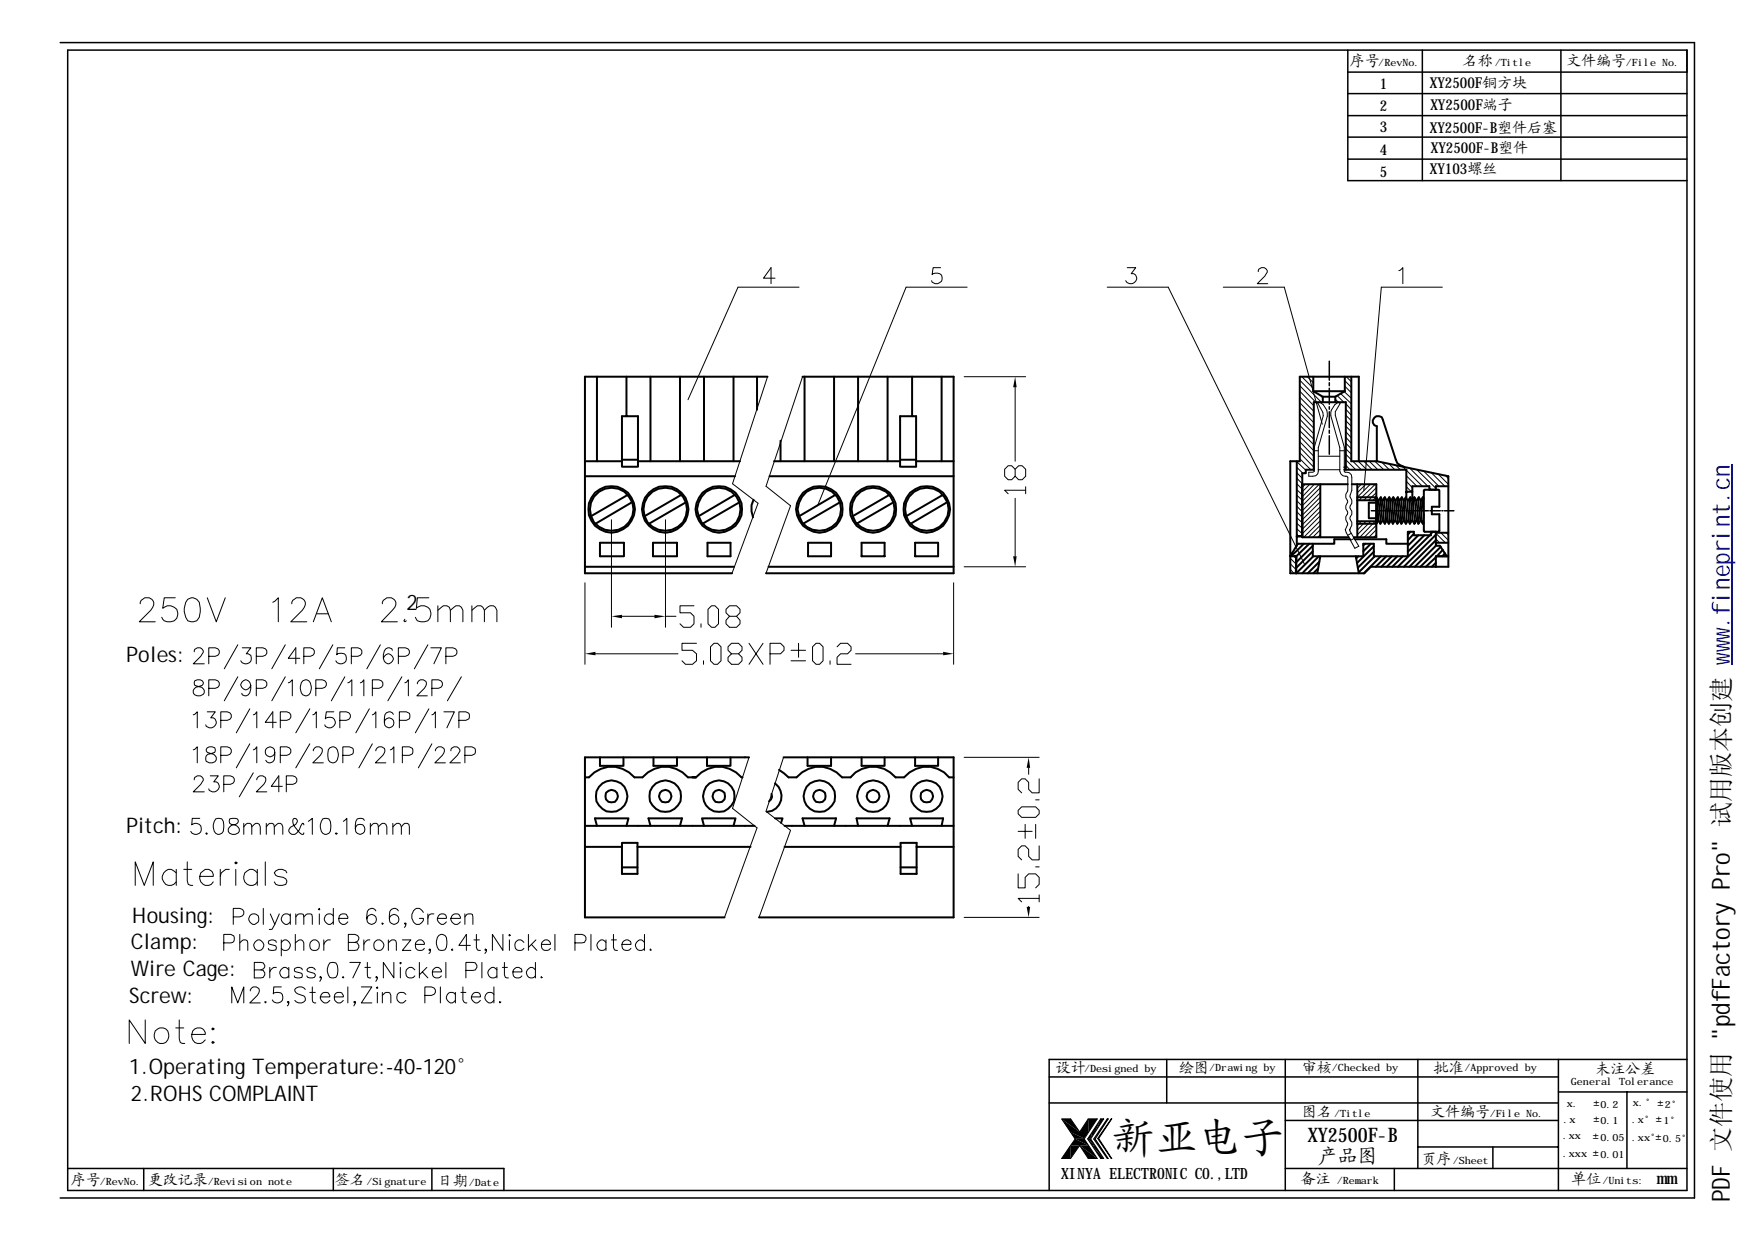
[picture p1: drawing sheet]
<svg xmlns="http://www.w3.org/2000/svg" width="297mm" height="210mm" viewBox="0 0 297 210" stroke-linecap="round" stroke-linejoin="round" font-family="sans-serif">
<g fill="none" stroke="#000" stroke-width=".17">
<path d="M131.2 47.1h-2l1.3-1.8v2.7M135.2 48.6h-10.3l-8.5 19.1M159.2 45.3h-1.3l-.1 1.2a1.17 1.17 0 0 1 1.6 .1 1.02 1.02 0 0 1-.3 1.2 1.02 1.02 0 0 1-1.3 0l-.1-.3M163.7 48.6h-10.3l-15 37M187.4 48.6h10.3l23.1 47M190.8 45.3h1.4l-.7 1a.85 .85 0 0 1 .9 .8 .85 .85 0 0 1-.8 .9 .91 .91 0 0 1-1.1-.5M207 48.6h10.4l6.4 23.2M213 46a.57 .57 0 0 1 .5-.7 .87 .87 0 0 1 1 .5v.3l-.4 .7-1.3 1.2h1.8M236.8 45.8l.2-.1 .4-.4v2.7M244.1 48.6h-10.3l-3 34.5M129.9 63.8l-5.9 18.1 4.3 3.3-4.4 11.8M135.8 63.8l-6.1 18.5 4.1 3.3-4.1 11.4"/>
<path d="M163.2 63.8h10.4M171.8 79.4l.6-.6h.6l.6 .6v1.2l-.6 .6h-.6l-.6-.6v-1.2l-.6-.6h-.6l-.6 .6v1.2l.6 .6h.6l.6-.6M171.8 65.5v12.6M219.5 79.1l1 1M219.5 78.2l1.5 1.4M220 77.7l1.9 1.8M220 76.6l2.4 2.5M220 75.7l2.4 2.5M220 74.8l2.4 2.4M220 73.8l2.4 2.5M220 72.9l2.4 2.4M220 72l2.4 2.4"/>
<path d="M220 71l2.4 2.4M220 70l2.4 2.5M220 69.1l2.4 2.5M220 68.2l2.4 2.4M220 67.2l2.4 2.4M220 66.2l2.4 2.5M220 65.3l2.7 2.8M220 64.4l3.6 3.7M220.3 63.8l2 1.9M221.3 63.8l1 1M222.2 63.8l.1 .1M222.4 76.3h.7"/>
<path d="M223 68.3l.4-.2a2.26 2.26 0 0 1 1.2 2.4l-1.5 5.3-.1 4.4-.3 .3-1.2 .1v-.7h.7l.2-.1v-4.1l1.6-5.3-.1-.6zM223.1 77.2h3.7M223.1 79.5h3.7M223.5 66.9l.4 .4M225.9 68.5l.6-.4 .4 .2-.9 1.4v.6l1.5 5.4v4.2h.2a.86 .86 0 0 1 1.1 .9v2.2l-.3 1a1.21 1.21 0 0 1 0 1.6v.3l.3 .6v.6l-.3 .6v.3a1.34 1.34 0 0 1 0 1.7l1.5 2.8-.7 .3-1.6-3.1 .4-1a1.21 1.21 0 0 1-.1-1.6l.1-.3-.1-.3a1.21 1.21 0 0 1 .1-1.6l-.3-.6v-.6l.3-.7v-2.2l-.1-.2a.96 .96 0 0 1-1.2-.8v-4l-1.6-5.4 .1-1zM226 67.6l.5 .5M226.3 67l1.1 1.1M226.8 76.3h.7M226.9 66.6l1.8 1.7M227.5 66.3l1.2 1.1M227.6 65.4l1.1 1.1M227.6 64.4l1.1 1.1"/>
<path d="M227.8 78.8l.7 .7M227.8 77.8l1.7 1.7M227.8 76.9l.9 .9M227.8 76l.9 .9M227.8 75l.9 1M227.8 74l.9 1M227.8 73.1l.9 1M227.8 72.2l.9 .9M227.8 71.2l.9 1M227.8 70.3l.9 .9M227.8 69.3l.9 1M227.8 68.3l.9 1.1"/>
<path d="M227.9 63.8l.8 .8M229 78.1l1.4 1.4M229.9 78.1l1.4 1.4M230.8 78.1l1.5 1.4M231.8 78.1l1.4 1.4M232.7 78.1l1.5 1.4M233.9 78.2l1.2 1.3M235.1 78.5l1 1M236.2 78.8l.8 .7M237.4 79l.5 .5M238 79.6l2.7 2.7M238.6 79.3l3.1 3"/>
<path d="M239.8 79.5l3.2 3.1M241 79.8l2.5 2.5M242.2 79.9l2.3 2.4M99 98.7v13.8M103.5 88v18.2M112.6 88v18.2M161.4 98.7v13.8M163.2 95.9h10.4M171.8 84.3v9.9M173.6 83h-3.6l.6 .6M173.6 82.4v1.2M218.4 96.4l.6 .6"/>
<path d="M218.4 95.4l1 1M218.4 94.5l1 1M219 94.2l.4 .4M219.5 90.4l.3 .4M219.5 88.6l.9 .8M219.5 87.6l.9 .9M219.5 86.6l.9 1M219.5 85.7l.9 .9M219.5 84.8l.9 .9M219.5 83.8l.9 .9M219.5 82.9l.9 .8M219.5 81.9l.9 .9"/>
<path d="M219.5 81l.9 .9M219.5 80l.9 1M220.9 82l-.5 .5M221.7 82l-1.3 1.2M222.4 82l-2 2.1M223.3 82l-2.9 2.9M223.5 82.6l-3.1 3M223.5 83.4l-3.1 3.1M223.5 84.2l-3.1 3M223.5 84.9l-3.1 3.1M223.5 85.8l-3.1 3M223.5 86.5l-3.1 3.1"/>
<path d="M223.5 87.3l-3.1 3.1-.9-.9M223.5 88.2l-2.8 2.7M223.5 88.9l-2.1 2M223.5 89.7l-1.3 1.2M223.5 90.5l-.5 .4M228.7 90.3l-.6 .3M229.2 91.1l-.6 .4M230.4 88.2l-.7 .8M230.4 82l-.7 .6M231.2 82l-1.5 1.4M231.3 88.2l-1.6 1.6M231.9 82l-2.2 2.3"/>
<path d="M232 88.2l-2.3 2.3M232.8 82l-2.7 2.7M232.8 88.2l-2.6 2.7M232.9 82.6l-2.1 2.1M232.9 83.4l-1.2 1.3M232.9 84.2l-.5 .5M232.9 88.9l-2 2M232.9 89.7l-1.2 1.2M232.9 90.5l-.4 .4M238 82.4l.9 .8M238 81.5l1 1.1M238 80.5l1.8 1.8"/>
<path d="M241.9 82.6l.4 .3M243 91.2l.6 .7M243 90.3l1.6 1.6M243.4 80.2l1.7 1.8M243.9 90.2l1.2 1.3M244.6 80.4l.5 .6M244.8 90.2l.3 .3M23.7 102.2a1.02 1.02 0 0 1 .8-1h.8a1.05 1.05 0 0 1 .6 1.6l-.4 .5-1.9 2h2.7M29.7 101.2h-1.9l-.3 1.8a1.47 1.47 0 0 1 2-.2 1.47 1.47 0 0 1 .4 1.9 1.48 1.48 0 0 1-2.5-.2M31.8 101.4a1.27 1.27 0 0 1 1.9 .6 3.5 3.5 0 0 1-.4 3.1l-.6 .2-.9-.2a3 3 0 0 1 0-3.7zM32.9 110.3a.57 .57 0 0 1 .5-.6 .87 .87 0 0 1 1 .5v.2l-.4 .7-1.3 1.3h1.9M33 115.2a.54 .54 0 0 0 .2 .9l.5 .2a.8 .8 0 0 1 .8 .4 .8 .8 0 0 1-.1 .8 1.1 1.1 0 0 1-1.7-.2 .88 .88 0 0 1 .8-1l.7-.3 .2-.5a.95 .95 0 0 0-1.4-.3z"/>
<path d="M35.1 101.2l1.5 4.1 1.5-4.1M35.3 111.1h1.1l.5-.2 .2-.3v-.4l-.2-.4-.5-.1h-1.1v2.7M35.3 116.5h1.1l.5-.2 .2-.3v-.4l-.2-.4-.5-.1h-1.1v2.7M40.2 109.1l-2.2 4.1M40.2 114.6l-2.2 4M41 109.7h1.4l-.7 1a.76 .76 0 0 1 .8 .9 .95 .95 0 0 1-.8 .8 .95 .95 0 0 1-.9-.5M42.3 120l-2.3 4.1M42.4 116a.81 .81 0 0 1-.9 .8 .81 .81 0 0 1-.6-1.1 .81 .81 0 0 1 1.1-.5 1.67 1.67 0 0 1-.3 2.6l-.7-.2-.1-.2M43.4 111.1h1.1l.4-.2 .3-.3v-.4l-.3-.4-.4-.1h-1.1v2.7M43.4 116.5h1.1l.4-.2 .3-.3v-.4l-.3-.4-.4-.1h-1.1v2.7M46.2 102l.9-.8v4.1M48.3 109.1l-2.3 4.1"/>
<path d="M48.3 114.6l-2.3 4M48.8 115.6l.3-.1 .4-.4v2.7M49.4 102.2a1.02 1.02 0 0 1 .8-1h.7a1.05 1.05 0 0 1 .6 1.6l-.3 .5-2 2h2.7M50.7 111.4h-1.9l1.3-1.7v2.7M51.3 115.2a.81 .81 0 0 1 1.2 .4 1.7 1.7 0 0 1-.6 2.2h-.2a1.26 1.26 0 0 1-.9-1.5l.2-.7zM51.4 111.1h1.1l.4-.2 .3-.3v-.4l-.3-.4-.4-.1h-1.1v2.7M52.4 120l-2.3 4.1M53 105.3l1.6-4.1 1.5 4.1M53.5 116.5h1.1l.4-.2 .2-.3v-.4l-.2-.4-.4-.1h-1.1v2.7M53.6 103.9h2M56.3 109.1l-2.3 4.1M58.4 109.7h-1.3l-.1 1.1a.94 .94 0 0 1 1.4 0 .94 .94 0 0 1-.1 1.4 .97 .97 0 0 1-1.5-.3"/>
<path d="M58.4 114.6l-2.3 4M58.9 115.6l.2-.1 .4-.4v2.7M59.5 111.1h1.1l.4-.2 .2-.3v-.4l-.2-.4-.4-.1h-1.1v2.7M61 115.6l.2-.1 .4-.4v2.7M62.5 120l-2.3 4.1M63 116.5h1.1l.4-.2 .3-.3v-.4l-.3-.4-.4-.1h-1.1v2.7M64.4 109.1l-2.3 4.1M64.7 102.2a1.02 1.02 0 0 1 .8-1h.7a1.05 1.05 0 0 1 .6 1.6l-2.3 2.5h2.8M66.4 110.1l-.1-.3a.81 .81 0 0 0-1.2 .4 1.56 1.56 0 0 0 .5 2.2 .83 .83 0 0 0 .9-.8 .83 .83 0 0 0-.7-.9 .83 .83 0 0 0-.9 .7M67.4 111.1h1.2l.4-.2 .3-.3v-.4l-.3-.4-.4-.1h-1.2v2.7M68 114.6l-2.4 4M68.5 104.8l-.1 .3 .1 .2 .3-.2"/>
<path d="M68.5 115.6l.3-.1 .3-.4v2.7M70.6 115.8v-.2a.87 .87 0 0 1 1.1-.5 .64 .64 0 0 1 .4 1l-.3 .4-1.2 1.3h1.7M72.4 109.1l-2.3 4.1M72.6 101.2h-2l-.1 1.8a1.41 1.41 0 0 1 2.4 .4 1.41 1.41 0 0 1-1.7 1.9l-.6-.2-.3-.6M72.6 120l-2.3 4.1M72.9 109.7h1.8l-1.3 2.7M73.1 116.5h1.1l.4-.2 .3-.3v-.4l-.3-.4-.4-.1h-1.1v2.7M74.1 103.3l.9-.8h.6l.5 .3 .1 .5v2M74.1 102.5v2.8M75.5 111.1h1.2l.4-.2 .2-.3v-.4l-.2-.4-.4-.1h-1.2v2.7M76.2 103.3l1-.8h.6l.3 .3 .2 .5v2M78.1 114.6l-2.4 4"/>
<path d="M79.9 103.3l.9-.8h.6l.3 .3 .3 .5v2M79.9 102.5v2.8M82 103.3l.9-.8h.6l.3 .3 .3 .5v2M100.8 110.7h14M105.3 104.3h5.5M112.6 104.3h1.8M117.5 102.5h-2.4v1.2h1.8l.6 .6v1.3l-.6 .6h-1.2l-.6-.6M117.9 108.9h-2.5v1.2h1.8l.7 .6v1.2l-.7 .6h-1.2l-.6-.6M118.6 105.6v.6M119.1 111.9v.6M120.3 109.5l.5-.6h.6l.6 .6v2.4l-.6 .6h-.6l-.5-.6zM120.4 102.5h.6l.6 .6v2.5l-.6 .6h-.6l-.6-.6v-2.5z"/>
<path d="M123.5 104.3l-.6-.6v-.6l.6-.6h1.2l.6 .6v.6l-.6 .6h-1.2l-.6 .7v.6l.6 .6h1.2l.6-.6v-.6l-.6-.7M123.8 110.7l-.6-.6v-.6l.6-.6h1.2l.6 .6v.6l-.6 .6h-1.2l-.6 .6v.6l.6 .6h1.2l.6-.6v-.6l-.6-.6M126.8 108.9l2.3 3.6M129.1 108.9l-2.3 3.6M130.3 110.7h1.8l.6-.6v-.6l-.6-.6h-1.8v3.6M133.9 111.9h2.4M133.9 110.1h2.4M135.2 108.9v2.4M137.5 109.5l.6-.6h.6l.6 .6v2.4l-.6 .6h-.6l-.6-.6zM140.5 111.9v.6M141.7 109.5l.6-.6h1.2l.5 .6v.6l-.5 .6h-1.2l-.6 .6v1.2h2.3M144.8 110.7h14.8"/>
<path d="M32.7 121l.3-.1 .4-.4v2.7M32.7 126.9l.3-.1 .4-.4v2.7M32.9 132a.57 .57 0 0 1 .5-.7 .87 .87 0 0 1 1 .5v.3l-.4 .7-1.3 1.2h1.9M33.8 138.5h-1.3v1.1a.95 .95 0 0 1 1.4 .1 .95 .95 0 0 1-.2 1.4 .95 .95 0 0 1-1.4-.4M35.1 126.6l-.2 .5a1.87 1.87 0 0 0 1.3 .6 .75 .75 0 0 1 .2 1.3 1.01 1.01 0 0 1-1.6-.4 .76 .76 0 0 1 .8-1l.5-.2a.54 .54 0 0 0 .3-.8l-.5-.2h-.5zM35.1 120.5h1.3l-.7 1a.85 .85 0 0 1 .9 .8 .85 .85 0 0 1-.8 .9 .87 .87 0 0 1-1-.5M35.6 131.3h1.3l-.7 1a.85 .85 0 0 1 .9 .8 .85 .85 0 0 1-.7 .9 .87 .87 0 0 1-1.1-.5M36.5 138.6l.4-.1 .6 .1a2.34 2.34 0 0 1 0 2.5 .81 .81 0 0 1-1.2-.4 2.05 2.05 0 0 1 .2-2.1zM37.4 121.9h1.1l.4-.1 .2-.4v-.4l-.2-.3-.4-.2h-1.1v2.7M37.4 127.9h1.1l.4-.2 .2-.3v-.5l-.2-.3-.4-.2h-1.1v2.7M37.9 132.8h1.1l.4-.2 .3-.3v-.5l-.3-.3-.4-.2h-1.1v2.7M38.9 138.6a.65 .65 0 0 0 .2 .9 1.17 1.17 0 0 1 1.4 1.2 1.07 1.07 0 0 1-1.9 0 1.11 1.11 0 0 1 1.3-1.2 .54 .54 0 0 0 .4-.3 .54 .54 0 0 0-.1-.6l-.4-.1z"/>
<path d="M41.3 140l.6-.6h.4l.2 .1 .1 1.7M41.3 139.4v1.8M42.3 125.9l-2.3 4.1M42.6 140l.7-.6h.3l.3 .1 .2 .5v1.2M42.9 121l.2-.1 .4-.4v2.7M42.9 126.9l.2-.1 .4-.4v2.7M42.9 130.8l-2.4 4.1M43.5 132v-.2a.87 .87 0 0 1 1-.5 .64 .64 0 0 1 .4 1l-.3 .5-1.2 1.2h1.8M45.1 140l.6-.6h.4l.2 .1 .1 1.7M45.1 139.4v1.8M46.4 140l.7-.6h.3l.3 .1 .2 .5v1.2M46.5 127.4a.81 .81 0 0 1-1.2 .6 .81 .81 0 0 1-.2-1.3 .81 .81 0 0 1 1.3 .1 2.75 2.75 0 0 1-.2 2.2l-.7 .1-.3-.1-.2-.3"/>
<path d="M46.8 122.3h-1.9l1.3-1.8v2.7M47.4 121.9h1.1l.5-.1 .2-.4v-.4l-.2-.3-.5-.2h-1.1v2.7M47.4 127.9h1.1l.5-.2 .2-.3v-.5l-.2-.3-.5-.2h-1.1v2.7M47.8 133.1h-1.9l1.3-1.8v2.7M48.5 132.8h1.1l.4-.2 .2-.3v-.5l-.2-.3-.4-.2h-1.1v2.7M51.4 139.6l-.1-.2h-.1l-.3 .4a2.2 2.2 0 0 1-1 1.4 .87 .87 0 0 1-1-.5v-.2l.2-.4 1-.6a.56 .56 0 0 0 .2-.5 .56 .56 0 0 0-.4-.5l-.3 .1a1.33 1.33 0 0 0 .3 1.4l1.2 1.2h.2l.1-.2M52.2 139l.7-.5v2.7M52.4 125.9l-2.3 4.1M52.9 121l.3-.1 .3-.4v2.7M53 127.1v-.2a.87 .87 0 0 1 1-.5 .64 .64 0 0 1 .5 1l-.3 .5-1.3 1.2h1.8M54.6 138.6l.4-.1 .7 .1a2.34 2.34 0 0 1 0 2.5 .81 .81 0 0 1-1.3-.4 2.05 2.05 0 0 1 .2-2.1zM55.8 126.6a.81 .81 0 0 1 1.3 .3 1.7 1.7 0 0 1-.6 2.2l-.7-.1a2.21 2.21 0 0 1 0-2.4z"/>
<path d="M56.5 120.5h-1.3l-.1 1.2a.97 .97 0 0 1 1.4-.1 .97 .97 0 0 1 0 1.4 .97 .97 0 0 1-1.4 0l-.1-.3M57.5 121.9h1.1l.4-.1 .3-.4v-.4l-.3-.3-.4-.2h-1.1v2.7M58 127.9h1.1l.4-.2a.74 .74 0 0 0 .2-1l-.6-.3h-1.1v2.7M58.1 139l.6-.5v2.7M61.7 138.9a.82 .82 0 0 0-1.5 .1l-.1 .6 .1 1.2a.82 .82 0 0 0 1.3 .2 .82 .82 0 0 0 0-1.2 .82 .82 0 0 0-1.3 .2l-.1 .3M62.7 140l.6-.6h.4l.3 .1v1.7M62.7 139.4v1.8M63 121l.3-.1 .3-.4v2.7M63 125.9l-2.3 4.1M63.6 127.1v-.2a.87 .87 0 0 1 1-.5 .64 .64 0 0 1 .5 1l-.3 .5-1.3 1.2h1.8M64 140l.7-.6h.4l.2 .1 .2 .5v1.2M66.1 126.9l.2-.1 .4-.4v2.7"/>
<path d="M66.5 140l.7-.6h.3l.3 .1 .1 .5v1.2M66.5 139.4v1.8M66.6 120.9l-.2-.2a.82 .82 0 0 0-1.3 .3v.7v1.1a.81 .81 0 0 0 1.3 .2 .81 .81 0 0 0-.2-1.3 .81 .81 0 0 0-1.1 .6M67.6 121.9h1.2l.3-.1a.74 .74 0 0 0 .2-1.1l-.5-.2h-1.2v2.7M67.9 140l.6-.6h.4l.3 .1 .1 1.7M68.1 127.9h1.2l.3-.2a.74 .74 0 0 0 .2-1l-.5-.3h-1.2v2.7M73.1 121l.2-.1 .4-.4v2.7M73.1 125.9l-2.3 4.1M73.7 127.1v-.2a.87 .87 0 0 1 1-.5 .64 .64 0 0 1 .4 1l-.2 .5-1.3 1.2h1.8M75.1 120.5h1.8l-1.3 2.7M76.3 127.1a.57 .57 0 0 1 .5-.7 .87 .87 0 0 1 1 .5v.3l-.4 .7-1.3 1.2h1.8M77.7 121.9h1.2l.3-.1a.74 .74 0 0 0 .2-1.1l-.5-.2h-1.2v2.7"/>
<path d="M78.7 127.9h1.2l.3-.2a.74 .74 0 0 0 .2-1l-.5-.3h-1.2v2.7M126.8 128.2l-2.8 8.6 4.1 3.3-5.5 15.2M132.6 128.2l-2.9 9.1 4.1 3.3-5.3 14.7M163.2 128.2h12.7M172.9 136.6h2.4l.6 .6v.6l-.6 .6h-2.4l-.6-.6v-.6zM173.5 139.5v2.4M174.1 130v1.1M175.3 139.5v2.4M175.3 135.4h.6M175.9 131.8v2.4h-1.2l-.6-.6v-1.2l-.6-.6h-.6l-.6 .6v1.2l.6 .6M22.9 149.9v-4l1.5 4 1.5-4v4M29.8 147.8a1.34 1.34 0 0 0-2-.1 1.34 1.34 0 0 0 .3 2 1.29 1.29 0 0 0 1.7-.4"/>
<path d="M29.8 147.2v2.7M31.1 147.2h1.4M31.7 145.9v3.2l.2 .6 .7 .2M33.8 148.4h2.3a1.03 1.03 0 0 0-.5-1.1 1.03 1.03 0 0 0-1.2 .1 1.29 1.29 0 0 0-.3 2 1.29 1.29 0 0 0 2-.1M35 141l-.2 .1 .2 .1 .1-.1M37.3 147.2v2.7M37.9 159.6l1.5-.1a.76 .76 0 0 0 .3-.8 .76 .76 0 0 0-.6-.5h-1.2v2.7M38.8 147.2a1.44 1.44 0 0 0-1.5 1.2M39.5 155.2h1.1l.4-.2 .3-.3v-.4l-.3-.4-.4-.1h-1.1v2.7M39.9 145.9l.3 .2-.3 .1-.2-.1zM39.9 147.2v2.7M40.6 159.6l.6-.5h.4l.3 .2v1.6"/>
<path d="M40.6 158.2v2.7M43.5 147.8a1.23 1.23 0 0 0-1.3-.6 1.23 1.23 0 0 0-.9 1.2 1.25 1.25 0 0 0 .7 1.4 1.25 1.25 0 0 0 1.5-.5M43.5 147.2v2.7M44.6 153.8v2.7M44.9 145.9v4M45.7 154.7l.8 1.8 .8-1.8M46.5 156.5l-.5 .8h-.4M46.8 159.5a.74 .74 0 0 0-.7-.4 .74 .74 0 0 0-.7 .4l.1 .3 .9 .2a.48 .48 0 0 1 .3 .8l-.8 .1-.4-.1-.1-.3M47.6 159.5a.85 .85 0 0 1 1.2-.2 .85 .85 0 0 1 .2 1.2 .82 .82 0 0 1-1.4 0M47.6 159.1v2.7M48.5 147.8a1.2 1.2 0 0 0-2.1 0l.3 .4 1.2 .3 .5 .3 .1 .3-.1 .6-.6 .2h-.6l-.5-.2-.3-.4M49.1 155a.86 .86 0 0 0-1.1-.1 .86 .86 0 0 0-.3 1.1 .86 .86 0 0 0 1.2 .3l.2-.2"/>
<path d="M49.1 154.7v1.8M50 159.6l.7-.5h.3l.3 .2 .1 .3v1.3M50 158.2v2.7M50.1 155.2l.3-.4 .3-.1 .6 .1 .1 1.7M50.1 154.7v1.8M51.4 155.2a1.02 1.02 0 0 1 1.4-.4l.1 1.7M52.8 159.3a.88 .88 0 0 1 1.2 .4 .88 .88 0 0 1-.5 1.2 .88 .88 0 0 1-1.1-.5 .88 .88 0 0 1 .4-1.1zM53.9 153.9l.1-.1 .1 .1-.1 .1zM54 154.7v1.8M54.8 159.1v1.8M55.9 159.1a1.03 1.03 0 0 0-1.1 .8M56.4 155a.86 .86 0 0 0-1.2-.1 .86 .86 0 0 0-.2 1.1 .86 .86 0 0 0 1.2 .3l.2-.2"/>
<path d="M56.4 153.8v2.7M56.9 141l-.1 .1 .1 .1 .2-.1M57.3 155.5h1.6a.75 .75 0 0 0-1-.8 .88 .88 0 0 0-.5 1.3 .88 .88 0 0 0 1.5 .1M59 159.5h1.1l.4-.1 .2-.5-.1-.5-.5-.2h-1.1v2.7h1.1a.71 .71 0 0 0 .6-.5 .71 .71 0 0 0-.2-.8l-.4-.1M61.6 159.1v1.8M62.6 159.1a1.02 1.02 0 0 0-1 .8M63.4 159.5a.89 .89 0 0 1 1.3-.1 .89 .89 0 0 1 0 1.3 .89 .89 0 0 1-1.3-.2l-.1-.4zM63.6 154.2l-.2-.3a.82 .82 0 0 0-1.2 .4l-.1 .7 .1 1.1a.81 .81 0 0 0 1.3 .1 .81 .81 0 0 0-.2-1.3 .81 .81 0 0 0-1.2 .6M64.7 156.2l-.1 .1 .1 .2 .2-.2M65.7 159.6l.6-.5h.4l.3 .2 .1 1.6M65.7 159.1v1.8M67.4 154.2l-.1-.3a.82 .82 0 0 0-1.3 .4l-.1 .7 .1 1.1a.81 .81 0 0 0 1.3 .1 .81 .81 0 0 0-.2-1.3 .81 .81 0 0 0-1.2 .6"/>
<path d="M68.1 159.1h1.4l-1.4 1.8h1.4M68.7 156.3l-.1 .2-.2-.2 .2-.1a.55 .55 0 0 1-.2 .8M70.3 159.9h1.5a.76 .76 0 0 0-.7-.8 .76 .76 0 0 0-.8 .8 .84 .84 0 0 0 .5 1 .84 .84 0 0 0 1-.4M71.7 154.4a.91 .91 0 0 0-.9-.7 .91 .91 0 0 0-.9 .7 1.61 1.61 0 0 0 .6 2.1 1.01 1.01 0 0 0 1.2-1h-.7M72.4 154.7v1.8M73.4 154.7a.76 .76 0 0 0-1 .8M74 155.5h1.6a.72 .72 0 0 0-.5-.8 .72 .72 0 0 0-.9 .3 .85 .85 0 0 0 .2 1.2 .85 .85 0 0 0 1.2-.1M74.3 158.3a.82 .82 0 0 1 1.3 .4 2.75 2.75 0 0 1-.3 2.1 .9 .9 0 0 1-1.3-.4 1.93 1.93 0 0 1 .3-2.1zM76.3 155.5h1.6a.75 .75 0 0 0-.9-.8 .88 .88 0 0 0-.5 1.3 .88 .88 0 0 0 1.4 .1M78.7 155.2l.3-.4 .3-.1 .7 .1v1.7M78.7 154.7v1.8M80.2 159.1h.9"/>
<path d="M80.6 158.2v2.2l.2 .4 .5 .1M85.1 158.2v2.7l-1.8-2.7v2.7M86.2 158.2l.2 .1-.2 .1-.1-.1zM86.2 159.1v1.8M88.7 159.5a.88 .88 0 0 0-1.6 .2 .88 .88 0 0 0 1.1 1.2l.5-.4M89.4 158.2v2.7M89.9 159.9l1 1M90.7 159.1l-1.3 1.3M91.6 159.9h1.6a.76 .76 0 0 0-.8-.8 .76 .76 0 0 0-.8 .8 .84 .84 0 0 0 .5 1 .84 .84 0 0 0 1.1-.4M93.9 158.2v2.7M97.3 159.6h1.2a.72 .72 0 0 0 .6-.4 .72 .72 0 0 0-.1-.8l-.5-.2h-1.2v2.7M100 158.2v2.7"/>
<path d="M102.6 159.5a.85 .85 0 0 0-1.2-.2 .85 .85 0 0 0-.2 1.2 .82 .82 0 0 0 1.4 0M102.6 159.1v1.8M103.5 159.1h.8M103.8 158.2v2.2l.2 .4 .5 .1M105.3 159.9h1.5a.76 .76 0 0 0-.8-.8 .76 .76 0 0 0-.7 .8 .84 .84 0 0 0 .4 1 .84 .84 0 0 0 1.1-.4M109.1 159.5a.85 .85 0 0 0-1.2-.2 .85 .85 0 0 0-.2 1.2 .82 .82 0 0 0 1.4 0M109.1 158.2v2.7M163.2 155.3h12.7M172.3 147.9v2.4h1.2v-1.8l.6-.6h1.2l.6 .6v1.2l-.6 .6M172.3 140.7h2.4M174.1 153.4v.1M175.3 146.7h.6"/>
<path d="M175.9 152.1h-3.6l.6 .6M175.9 143.2v2.4h-1.2l-.6-.6v-1.2l-.6-.6h-.6l-.6 .6v1.2l.6 .6M175.9 151.5v1.2M24.6 172.6v4l-2.7-4v4M29.7 174h1.4M30.3 172.6v3.3l.2 .6 .3 .1h.5M32.5 175.1h2.2a1.18 1.18 0 0 0-1.4-1.2 1.18 1.18 0 0 0-.8 1.6 1.22 1.22 0 0 0 .9 1.1 1.22 1.22 0 0 0 1.3-.6M35.8 174.2l.2-.2 .3 .2-.3 .1zM35.8 176.5l.2-.2 .3 .2-.3 .1zM39.2 169.8v-2.7l1 2.7 1.1-2.7v2.7M42.4 167.7v-.1a.87 .87 0 0 1 1-.5 .64 .64 0 0 1 .4 1l-.3 .4-1.2 1.3h1.8M43 164.2h1.1l.5-.3a.62 .62 0 0 0 0-.9l-1.6-.1v2.6h1.1a.71 .71 0 0 0 .7-.4 .71 .71 0 0 0-.2-.8l-.5-.1"/>
<path d="M44.9 169.5l-.1 .1 .1 .2 .2-.2M45.7 163.8v1.7M46.8 163.8a1.03 1.03 0 0 0-1.1 .7M47.6 167.1h-1.3v1.1a.94 .94 0 0 1 1.4 0 .94 .94 0 0 1-.2 1.4 .97 .97 0 0 1-1.4-.3M48.9 169.6l-.1 .2-.2-.2 .2-.1a.55 .55 0 0 1-.2 .8M48.9 164.2a.85 .85 0 0 0-1.2-.2 .85 .85 0 0 0-.2 1.2 .82 .82 0 0 0 1.4 0M48.9 163.8v1.7M51.2 164.2a.74 .74 0 0 0-.7-.5 .74 .74 0 0 0-.7 .5l.1 .2 .9 .3a.48 .48 0 0 1 .3 .8h-.4h-.8l-.1-.3M51.7 167.5a1.08 1.08 0 0 0-1.8 0 .8 .8 0 0 0 .5 .7l.8 .3a.6 .6 0 0 1 .5 .5 .6 .6 0 0 1-.3 .6 1.13 1.13 0 0 1-1.5-.3M52.4 168h1M52.9 167.1v2.2v.3l.6 .2M53.4 164.2a.8 .8 0 0 0-.8-.5 .8 .8 0 0 0-.7 .5 1.87 1.87 0 0 0 1.3 .6l.2 .4a.89 .89 0 0 1-1.5 0"/>
<path d="M54.2 168.8h1.6a.75 .75 0 0 0-.9-.8 .88 .88 0 0 0-.5 1.3 .88 .88 0 0 0 1.4 0M54.4 165.5h-.2h-.1l.1-.2 .2 .2v.2l-.3 .4M55.8 163l.4-.1 .6 .1a2.34 2.34 0 0 1 0 2.5 .9 .9 0 0 1-1.2-.5 1.93 1.93 0 0 1 .2-2zM56.6 168.8h1.5a.75 .75 0 0 0-.9-.8 .88 .88 0 0 0-.5 1.3 .88 .88 0 0 0 1.4 0M58.1 165.3l-.2 .2h.2h.1M58.9 167.1v2.7M59.2 162.9h1.8l-1.3 2.6M60.1 169.6l-.1 .2-.1-.2 .1-.1 .1 .1v.3l-.2 .4M61.2 167.1h1.7l-1.7 2.7h1.7M61.8 163.8h.9M62.2 162.9l.1 2.6h.5M63.9 167.1l.1 .1-.1 .1-.2-.1z"/>
<path d="M63.9 165.5h-.2h-.1l.1-.2 .2 .2v.2l-.3 .4M63.9 168v1.8M64.7 168.5l.4-.4 .3-.1 .6 .1 .2 .4v1.3M64.7 168v1.8M66.7 162.9v2.6l-1.8-2.6v2.6M67.8 162.9l.1 .1-.1 .2-.1-.2zM67.8 163.8v1.7M68.7 168.3a.88 .88 0 0 0-1.2-.2 .88 .88 0 0 0-.2 1.2 .8 .8 0 0 0 .7 .5 .8 .8 0 0 0 .7-.5M70.2 164.2a.88 .88 0 0 0-1.5 .2 .88 .88 0 0 0 1 1.1l.5-.3M71 162.9v2.6M71.5 164.5l.9 1M71.9 168.5h1.1l.4-.2 .3-.3v-.4l-.3-.4-.4-.1h-1.1v2.7"/>
<path d="M72.2 163.8l-1.2 1.2M72.8 160.8v.1l-.2-.1 .2-.2a.52 .52 0 0 1-.2 .8M73.2 164.5h1.5a.76 .76 0 0 0-.8-.8 .76 .76 0 0 0-.7 .8 .84 .84 0 0 0 .4 1 .84 .84 0 0 0 1.1-.3M74.5 167.1v2.7M75.5 162.9v2.6M76.6 160.6l-.2 .2 .2 .1 .1-.1M77.1 168.3a.86 .86 0 0 0-1.2-.1 .86 .86 0 0 0-.2 1.1 .86 .86 0 0 0 1.1 .3l.3-.3M77.1 168v1.8M78 168h.9M78.3 167.1v2.2l.2 .3 .5 .2M78.9 164.3h1.1a.71 .71 0 0 0 .7-.5 .71 .71 0 0 0-.2-.8l-1.6-.1v2.6M79.6 160h-1.9l1.2-1.8v2.7"/>
<path d="M79.8 168.8h1.5a.72 .72 0 0 0-.5-.9 .72 .72 0 0 0-.8 .4 .85 .85 0 0 0 .1 1.2 .85 .85 0 0 0 1.2-.2M81.6 162.9v2.6M82.3 160.8l-.1 .1-.1-.1 .1-.2 .1 .2v.3l-.2 .3M83.6 168.3a.86 .86 0 0 0-1.2-.1 .86 .86 0 0 0-.2 1.1 .86 .86 0 0 0 1.1 .3l.3-.3M83.6 167.1v2.7M84.1 164.2a.85 .85 0 0 0-1.2-.2 .85 .85 0 0 0-.2 1.2 .82 .82 0 0 0 1.4 0M84.1 163.8v1.7M84.6 169.5l-.1 .1 .1 .2 .2-.2M85 163.8h.9M85.4 162.9v2.1l.1 .5h.5M86.8 164.5h1.5a.76 .76 0 0 0-.7-.8 .76 .76 0 0 0-.8 .8 .84 .84 0 0 0 .5 1 .84 .84 0 0 0 1-.3M90.6 164.2a.85 .85 0 0 0-1.2-.2 .85 .85 0 0 0-.1 1.2 .82 .82 0 0 0 1.3 0"/>
<path d="M90.6 162.9v2.6M91.6 165.3v.2h.2M110.1 160.6l-.1 .2 .1 .1 .2-.1M179.7 189.4h1.5l1.5 2.2 1.5-2.2h1.5l-2.2 3.4 2.2 3.3h-1.5l-1.5-2.2-1.5 2.2h-1.5l2.3-3.3zM186.3 189.4h.5l-2.2 3.4 2.2 3.3h-.5l-2.2-3.3zM187.4 189.4h.2l-2.2 3.4 2.2 3.3h-.2l-2.3-3.3zM188.1 189.4h.1l-2.2 3.3 2.2 3.4-2.4-3.4z"/>
<circle cx="43" cy="155.6" r=".88"/>
<circle cx="43.8" cy="160" r=".89"/>
<circle cx="27.3" cy="175.3" r="1.3"/>
</g>
<g fill="#000">
<path d="M171.8 63.8l.3 1.7h-.6zM171.5 94.2h.6l-.3 1.7zM99 110.7l1.8-.4v.6zM103.5 104.3l1.8-.2v.6zM110.8 104.1l1.8 .2-1.8 .4zM159.6 110.3l1.8 .4-1.8 .2zM174.1 128.2l.3 1.8h-.6zM173.8 153.5h.6l-.3 1.8zM179.7 189.4h1.5zM179.7 189.4l3 2.2h-1.6zM179.7 189.4h1.5l1.5 2.2zM179.7 196.1h1.5z"/>
<path d="M181.1 191.6l2.4 1.1h-1.6zM181.1 191.6h3.2l-.8 1.1zM181.1 193.9l.1 2.2h-1.5zM181.1 193.9h1.6l-1.5 2.2zM181.9 192.7h1.6zM181.9 192.7l1.6 .1zM182 192.8l2.3 1.1h-3.2zM182 192.8h1.5l.8 1.1zM182.7 193.9l3 2.2h-1.5zM182.7 193.9h1.6l1.4 2.2zM184.1 192.7h.5zM184.1 192.7l.5 .1z"/>
<path d="M184.1 192.8l1.3 1.1h-.5zM184.1 192.8h.5l.8 1.1zM184.2 189.4h1.5zM184.2 189.4l.1 2.2h-1.6zM184.2 189.4h1.5l-1.4 2.2zM184.2 196.1h1.5zM184.9 191.6l-.3 1.1h-.5zM184.9 191.6h.5l-.8 1.1zM184.9 193.9l1.9 2.2h-.5zM184.9 193.9h.5l1.4 2.2zM185.1 192.8l1 1.1h-.1zM185.1 192.8h.3l.7 1.1z"/>
<path d="M185.2 192.7h.2zM185.2 192.7l.2 .1h-.3zM185.2 192.7l.2 .1zM185.8 192.7h.2zM185.8 192.7l.2 .1zM185.9 192.8l.8 1.1zM186 191.6l-.6 1.1h-.2zM186 191.6h.1l-.7 1.1zM186 193.9l1.6 2.2h-.2zM186 193.9h.1l1.5 2.2zM186.3 189.4h.5zM186.3 189.4l-.9 2.2h-.5z"/>
<path d="M186.3 189.4h.5l-1.4 2.2zM186.3 196.1h.5zM186.5 191.6l-.5 1.1h-.2zM186.5 191.6h.2l-.7 1.1zM186.6 193.9l1.6 2.2zM187.4 189.4h.2zM187.4 189.4l-1.3 2.2h-.1zM187.4 189.4h.2l-1.5 2.2zM187.4 196.1h.2zM188.1 189.4h.1zM188.1 189.4l-1.4 2.2h-.2zM188.1 189.4h.1l-1.5 2.2z"/>
<path d="M188.1 196.1h.1z"/>
</g>
<g fill="none" stroke="#000" stroke-width=".34">
<path d="M99 78.1h6.3M101 63.8v14.3M105.3 79v-8.5h2.7v8.5M105.4 79h2.4M105.4 77.8h2.5M106 63.8v6.7M108 78.1h17.3M110.1 63.8v14.3M115.1 63.8v14.3M119.2 63.8v14.3M124.1 63.8v14.3M128.1 63.8v5.6"/>
<path d="M129.9 63.8h-30.9v33.2h24.9M131 78.1h21.3M132.1 74.6v3.5M135.8 63.8h25.6v33.2h-31.7M136.2 63.8v14.3M141.2 63.8v14.3M145.2 63.8v14.3M150.2 63.8v14.3M152.3 79v-8.5h2.8v8.5M152.5 79h2.5M152.5 77.8h2.5M154.4 63.8v6.7"/>
<path d="M155.1 78.1h6.3M159.4 63.8v14.3M219.5 78.1v14.3M222.3 66.2l1.6 1v.9M222.3 66.2h5.3M222.3 63.8v2.4M223.9 67.2h2.1M226 67.2v.9M227.5 79.5h10.5v4.8M227.5 79.1h.3M227.6 66.2l-1.6 1M227.6 63.8v2.4"/>
<path d="M227.8 79.5v-11.4h-5.4v11.4h-1.4v.6h-.6v10.8h7.9M228.7 63.8v14.3h4.3M230 78.1v-14.3h-10v14.3h-1.6v18.9h.9l.1-2.8v2.8M233 78.1v-5.9a.86 .86 0 0 1-.4-1.5 .86 .86 0 0 1 1.4 .3l2.5 7.4 1.1 .6M233 78.1l12.1 2.5v15.3h-2.1M99 80.6h25.4M99 95.9h25.2M101.5 91.9h4.1v2.3h-4.1zM106.3 83.7l-6.3 3.7M107 85l-6.2 3.7M110.5 91.9h4.1v2.3h-4.1zM115.3 83.7l-6.2 3.7"/>
<path d="M116.1 85l-6.3 3.7M119.7 91.9h3.9v2.3h-3.9zM124.4 83.7l-6.2 3.7M125.2 85l-6.3 3.7M127.5 84.6l-.3 .9v1l.3 1.1M130.1 95.9h31.3M130.2 80.6h31.2M136.8 91.9h3.9v2.3h-3.9zM141.4 83.7l-6.2 3.7M142.2 85l-6.3 3.7M145.8 91.9h3.9v2.3h-3.9zM150.6 83.7l-6.3 3.7"/>
<path d="M151.2 85l-6.2 3.7M154.9 91.9h3.9v2.3h-3.9zM159.6 83.7l-6.2 3.7M160.3 85l-6.2 3.7M219.1 94.1v.1M219.5 90.8h.9M219.7 92l-1.3 2.2h1l2.2-2.2M219.7 92h.1M220.4 82h7.7M220.7 92l-2.2 2.2M222.2 92v2.2h8.5v-2.2h1.8v2.2h5.8v-2.2M222.2 93.3l-2.8 2.8"/>
<path d="M222.2 92.4l-2.8 2.8M222.3 94.2l-2.9 2.8M223 96.3l-.7 .7M223.2 94.2l-2.8 2.8M223.3 95.1l-2 1.9M223.5 94.2l-.5 2.8M223.5 82v8.9M228.5 91.3h-2.7v.7h-6.1M228.8 82h4.1v8.9h-3.8M229.3 91.3h5.3v.7h3.7M229.5 94.2l.5 2.8M229.7 84.2h3.2l.4 .6 .4-.6 .3 .6"/>
<path d="M229.7 84.7h3.2v-.5v4.5l.4-3.9M229.7 88.7h3.2l.4-.6 .3 .6 .4-.6 .4 .6 .3-.6 .4 .6 .4-.6 .2 .6 .5-.6 .3 .6 .4-.6 .3 .6 .4-.6 .3 .6 .5-.6 .2 .6 .4-.6 .4 .6M229.7 88.2h3.2M229.7 82v8.9M229.9 94.2l-.3 .3M231.1 92l-.4 .3M232 92l-1.3 1.3M232.5 93.4l-2.7 2.7M232.5 92.5l-2.8 2.8M232.7 94.2l-2.7 2.7M232.9 85.1h-1.2v2.6h1.2M233.7 94.2l-2.9 2.8"/>
<path d="M233.7 84.2l-.4 3.9M234 84.8l.4-.6-.4 3.9M234 84.8l-.4 3.9M234.4 84.2l.3 .6 .4-.6 .3 .6 .4-.6 .4 .6 .4-.6 .2 .6 .5-.6 .3 .6 .3-.6 .4 .6 .4-.6 .3 .6 .4-.6M234.6 94.2l-1.7 1.7M234.7 84.8l-.3 3.9M235.1 84.2l-.4 3.9M235.4 84.8l-.3 3.9M235.6 94.2l-1.8 1.7M235.8 84.2l-.3 3.9M236.2 84.8l-.5 3.9M236.5 94.2l-1.8 1.7"/>
<path d="M236.6 84.2l-.4 3.9M236.8 84.8l-.3 3.9M237.3 84.2l-.4 3.9M237.4 94.2l-1.7 1.7M237.6 84.8l-.4 3.9M237.9 84.2l-.3 3.9M238 83.2h1M238.3 84.8l-.4 3.9M238.7 90l-.4 .5M238.7 84.2l-.3 3.9M239.3 90.4l-1 1.1M239.7 84.8l-.3-.6-.4 3.9"/>
<path d="M239.7 84.8l-.3 3.9 .4-.6M240.1 90.6l-1.8 1.8M240.1 84.2l-.3 3.9M240.5 84.8l-.4 3.9M240.8 84.2l-.3 3.9M241 84.4l-.2-.2-.3 .6-.4-.6-.4 .6M241 83l.2-.1 2.4 .1v2.8h-1.3v1.3h1.3v2.8l-.2 .1-2.4-.1zM241 87.1l-.2 1.6-.3-.6-.4 .6-.3-.6M241 88.5l-.2 .2M241.1 90.6l-2.8 2.8M241.9 82.9v-.6h-2.9v2.5l-.4 3.9M242 90.6l-5.4 5.3"/>
<path d="M242.2 90v.6h-2.9v-.6h-1v2M242.5 90l-.3 .4M243 82.3v.6zM243 95.9h-11l-1.1 1.1h-11.5M243 91.9h2.1M243 94.2h2.1M243 95.3l-.7 .6M243 94.3l-1.7 1.6M243 92.4l-3.5 3.5M243 91.5l-4.5 4.4M243 90.5l-5.4 5.4M243 82.3h2.1"/>
<path d="M243.9 92.6l-3.5 3.3M244.2 93.1l-1 1.1M244.5 93.7l-.4 .5M245.1 90.2h-2.1v-.2v2.4h.7l1.2 1.8h-1.9v1.7M99 131.6h.7a5 5 0 0 1 7.7 0h1.3a5 5 0 0 1 7.7 0h1.4h-.6M99 139.8h28.7M101 139.8l-.3-1.3h5.7l-.4 1.3M101.5 128.2v1.4h4v-1.4M110.1 139.8l-.3-1.3h5.6l-.3 1.3M110.6 128.2v1.4h4v-1.4M117.8 131.6a5 5 0 0 1 7.7 0h.2M119.2 139.8l-.4-1.3h5.7l-.4 1.3"/>
<path d="M119.7 128.2v1.4h3.9v-1.4M126.8 128.2h-27.8v27.1h23.6M130.6 134.4l.1 .5-.2 .4-.3 .4M131.2 132.6a2.67 2.67 0 0 1 1 2.9 2.67 2.67 0 0 1-2.4 1.9M131.2 138.5h1.2l-.2 .8M131.9 130.3l1.6 1.3h1.3a5 5 0 0 1 7.7 0h1.5a4.9 4.9 0 0 1 7.6 0h1.4a4.9 4.9 0 0 1 7.6 0h.8M132.6 128.2h28.8v27.1h-32.9M132.8 139.8h28.6M136.2 139.8l-.4-1.3h5.7l-.3 1.3M136.7 128.2v1.4h4v-1.4M145.2 139.8l-.2-1.3h5.6l-.4 1.3M145.8 128.2v1.4h3.9v-1.4"/>
<path d="M154.4 139.8l-.4-1.3h5.6l-.2 1.3M154.9 128.2v1.4h3.9v-1.4M99 143.4h6.3M105.3 142.7h2.6v5.2h-2.6zM105.3 146.8h2.6M107.9 143.4h19.1M132.8 143.4h19.6M152.4 142.7h2.7v5.2h-2.7zM152.4 146.8h2.7M155.1 143.4h6.3"/>
<circle cx="103.5" cy="86.2" r="3.9"/>
<circle cx="103.5" cy="86.2" r="3.7"/>
<circle cx="112.6" cy="86.2" r="3.9"/>
<circle cx="112.6" cy="86.2" r="3.7"/>
<circle cx="121.7" cy="86.2" r="3.7"/>
<circle cx="121.7" cy="86.2" r="3.9"/>
<circle cx="138.7" cy="86.2" r="3.7"/>
<circle cx="138.7" cy="86.2" r="3.9"/>
<circle cx="147.8" cy="86.2" r="3.9"/>
<circle cx="147.8" cy="86.2" r="3.6"/>
<circle cx="156.9" cy="86.2" r="3.9"/>
<circle cx="156.9" cy="86.2" r="3.7"/>
<circle cx="103.5" cy="134.8" r="1.07"/>
<circle cx="103.5" cy="134.8" r="2.66"/>
<circle cx="112.6" cy="134.8" r="1.07"/>
<circle cx="112.6" cy="134.8" r="2.65"/>
<circle cx="121.6" cy="134.8" r="1.07"/>
<circle cx="121.7" cy="134.8" r="2.65"/>
<circle cx="138.7" cy="134.8" r="1.07"/>
<circle cx="138.7" cy="134.8" r="2.65"/>
<circle cx="147.8" cy="134.8" r="1.07"/>
<circle cx="147.8" cy="134.8" r="2.68"/>
<circle cx="156.9" cy="134.8" r="1.07"/>
<circle cx="156.9" cy="134.8" r="2.66"/>
</g>
<g fill="none" stroke="#000" stroke-width=".25">
<path d="M10.2 7.2h276.6v195.6h-276.6M11.5 8.5h274v193h-274zM228.1 8.5v22.1h57.4M228.1 19.6h57.4M228.1 15.8h57.4M228.1 12.2h57.4M240.7 8.5v22.1M264.2 8.5v22.1M228.1 26.9h57.4M228.1 23.2h57.4M225 61.1v3.3M225 64.8v.5"/>
<path d="M225 65.7v2.7M225 68.8v.5M225 69.7v2.7M225 72.8v.5M225 73.8v3.1M229.7 84.1v4.6M232.1 86.5h1.6M234 86.5h.2M234.4 86.5h1.3M236 86.5h.2M236.4 86.5h1.4M238 86.5h.2"/>
<path d="M238.4 86.5h1.4M240 86.5h.2M240.5 86.5h1.3M242 86.5h.3M242.4 86.5h1.4M244 86.5h.2M244.5 86.5h1.6M197.5 179.3v7.4M217.5 179.3v22.2M240 179.3v18.5M263.8 179.3v22.2M285.5 179.3h-107.9v22.2"/>
<path d="M11.5 197.8h73.8v3.7M24.3 197.8v3.7M56.4 197.8v3.7M73.1 197.8v3.7M177.6 182.3h86.2M177.6 186.7h86.2M217.5 197.8h68M217.5 189.7h46.3M236 197.8v3.7M240 194.2h23.8M252.7 194.2v3.6M263.8 184.8h21.7"/>
<path d="M275.4 184.8v13"/>
</g>
<path d="M293.2 78.7v33.8" fill="none" stroke="#00f" stroke-width=".17"/>
<text font-size="7.3" x="188.3" y="195.2">新亚电子</text>
<text font-size="4.2" x="292.8" y="203.6" transform="rotate(-90 292.8 203.6)">PDF 文件使用 &quot;pdfFactory Pro&quot; 试用版本创建 www.fineprint.cn</text>
<g font-size="3.6">
<text x="68.8" y="103.2">2</text>
<text x="21.4" y="112.1">Poles:</text>
<text x="21.4" y="141">Pitch:</text>
<text x="22.1" y="160.6">Clamp:</text>
<text x="22.4" y="156.2">Housing:</text>
<text x="22.1" y="165.3">Wire Cage:</text>
<text x="21.9" y="169.8">Screw:</text>
<text x="21.9" y="181.8">1.Operating Temperature:-40-120°</text>
<text x="22.1" y="186.5">2.ROHS COMPLAINT</text>
</g>
<g font-size="3.4">
<text x="221.3" y="193.4">XY2500F-B</text>
<text x="223" y="196.9">产品图</text>
</g>
<text font-size="2.9" x="280.4" y="200.5">mm</text>
<text font-size="2.6" x="179.6" y="199.6">XINYA ELECTRONIC CO.,LTD</text>
<g font-size="2.5">
<text x="228.5" y="11.2">序号</text>
<text x="247.6" y="11.1">名称</text>
<text x="265.1" y="11.1">文件编号</text>
<text x="233.5" y="15.1">1</text>
<text x="242" y="14.9">XY2500F铜方块</text>
<text x="233.5" y="22.4">3</text>
<text x="233.5" y="18.7">2</text>
<text x="242" y="22.5">XY2500F-B塑件后塞</text>
<text x="242.1" y="18.6">XY2500F端子</text>
<text x="233.5" y="26.2">4</text>
<text x="233.5" y="30">5</text>
<text x="242" y="29.5">XY103螺丝</text>
<text x="242.2" y="25.8">XY2500F-B塑件</text>
<text x="178.8" y="181.7">设计</text>
<text x="199.6" y="181.7">绘图</text>
<text x="220.4" y="181.7">审核</text>
<text x="242.7" y="181.7">批准</text>
<text x="270" y="181.8">未注公差</text>
<text x="220.4" y="189.1">图名</text>
<text x="242.1" y="189.1">文件编号</text>
<text x="240.7" y="197">页序</text>
<text x="12.1" y="200.6">序号</text>
<text x="25" y="200.6">更改记录</text>
<text x="56.8" y="200.6">签名</text>
<text x="74.1" y="200.8">日期</text>
<text x="220.2" y="200.5">备注</text>
<text x="266" y="200.5">单位</text>
</g>
<g font-size="1.7">
<text x="233.3" y="11.2">/RevNo.</text>
<text x="253" y="11.1">/Title</text>
<text x="275.2" y="11.1">/File No.</text>
<text x="183.5" y="181.5">/Designed by</text>
<text x="204.7" y="181.4">/Drawing by</text>
<text x="225.4" y="181.4">/Checked by</text>
<text x="247.8" y="181.4">/Approved by</text>
<text x="265.9" y="183.7">General Tolerance</text>
<text x="225.8" y="189.1">/Title</text>
<text x="252.2" y="189.1">/File No.</text>
<text x="264.6" y="190.1">.x</text>
<text x="265.2" y="187.4">x.</text>
<text x="269.7" y="190">±0.1</text>
<text x="269.7" y="187.3">±0.2</text>
<text x="276.2" y="190.2">.x° ±1°</text>
<text x="276.4" y="187.3">x.° ±2°</text>
<text x="245.9" y="197">/Sheet</text>
<text x="264.5" y="192.9">.xx</text>
<text x="264.5" y="195.9">.xxx ±0.01</text>
<text x="269.6" y="192.8">±0.05</text>
<text x="276.2" y="193.1">.xx°±0.5°</text>
<text x="16.9" y="200.6">/RevNo.</text>
<text x="35.2" y="200.6">/Revision note</text>
<text x="62" y="200.6">/Signature</text>
<text x="79.4" y="200.8">/Date</text>
<text x="226.3" y="200.5">/Remark</text>
<text x="271.2" y="200.5">/Units:</text>
</g>
</svg>
